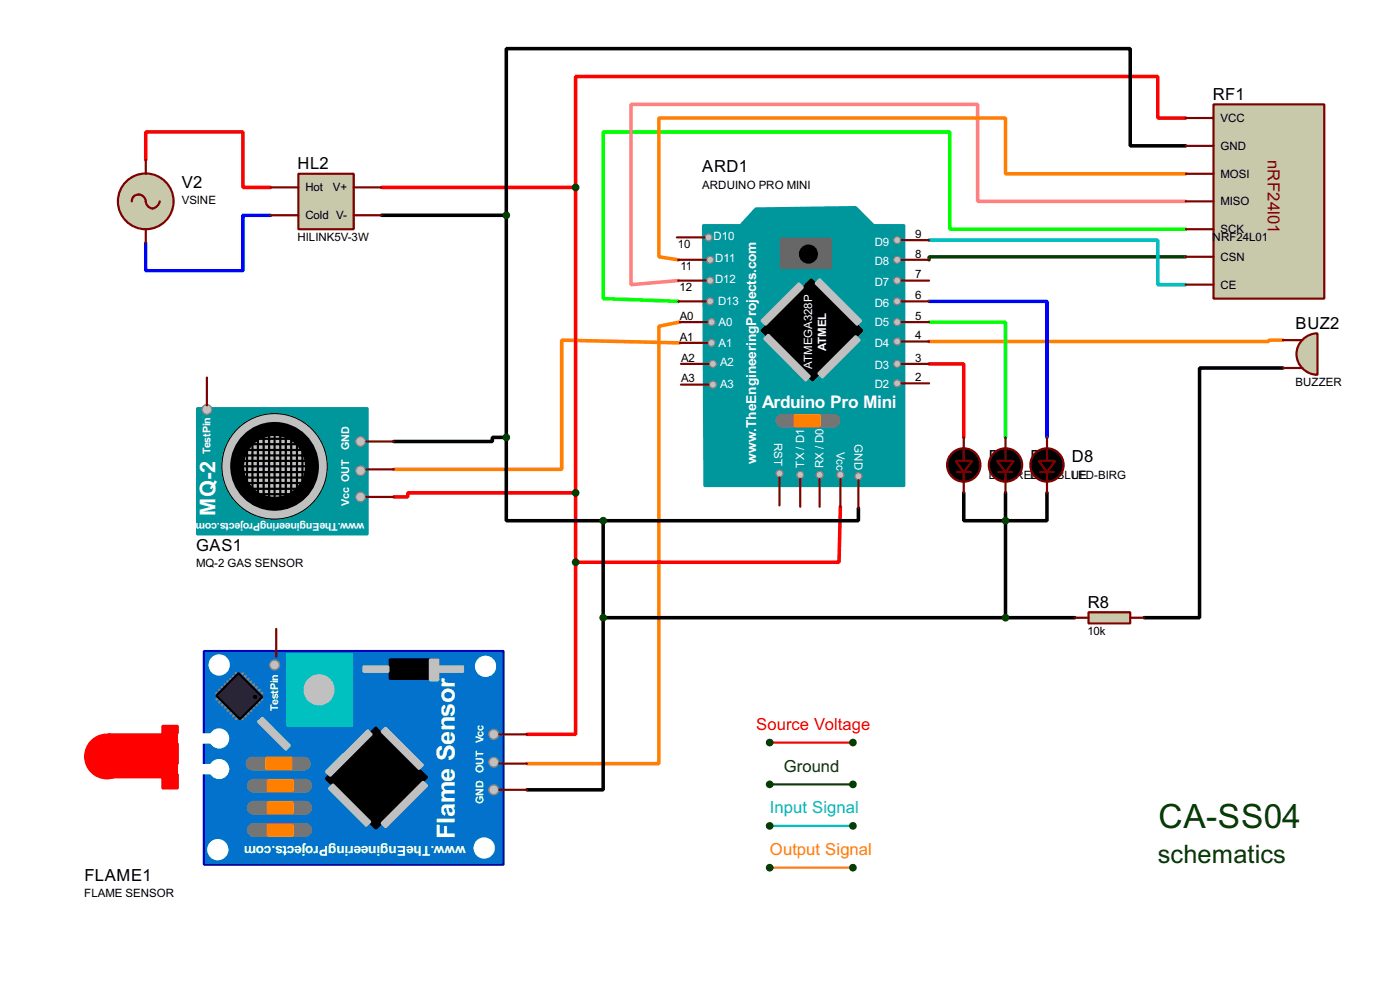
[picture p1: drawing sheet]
<svg xmlns="http://www.w3.org/2000/svg" width="256mm" height="180mm" viewBox="0 0 256 180" stroke-linecap="round" stroke-linejoin="round" font-family="sans-serif">
<path d="M141 135.9h15.3" fill="none" stroke="#f00" stroke-width=".4"/>
<path d="M141 143.6h15.3" fill="none" stroke="#004000" stroke-width=".4"/>
<path d="M141 151.2h15.3" fill="none" stroke="#00c0c0" stroke-width=".4"/>
<path d="M141 158.8h15.3" fill="none" stroke="#ff8000" stroke-width=".4"/>
<path d="M26.7 29.3v-5.1h17.8v10.1h5.1M69.9 34.3h35.6M105.5 34.3v68.6M217.2 21.6h-5.1v-7.6h-106.6v20.3M170.2 66.6h6.4v13.5M105.5 90.2h-30.8v.8h-2.5M154 92.8l-.3 10.1h-48.2M105.5 102.9v31.5h-8.9" fill="none" stroke="#f00" stroke-width=".65"/>
<path d="M49.6 39.4h-5.1v10.2h-17.8v-5.1M170.2 55.2h21.6v24.9" fill="none" stroke="#00f" stroke-width=".65"/>
<path d="M217.2 31.8h-33v-10.2h-63.5v25.4l3.6 .6M124.5 59l-3.8 .7v80.1h-24.1M124.5 62.8l-21.6-.5v23.6h-30.7M235 62.3h-2.5v.2h-62.3" fill="none" stroke="#ff8000" stroke-width=".65"/>
<path d="M69.9 39.4h22.9M92.8 39.4v40.7M217.2 26.7h-10.1v-17.8h-114.3v30.5M235 67.4h-15.2v45.7h-10.2M92.8 80.1h-2.6v.7h-18M92.8 80.1v15.2h17.7M110.5 95.3v17.8M157.3 93v2.3h-46.8M176.6 90.2v5.1h15.2v-5.1M184.2 90.2v22.9M110.5 113.1v31.5h-13.9M110.5 113.1h86.4" fill="none" stroke="#000" stroke-width=".65"/>
<path d="M170.2 59h14v21.1M217.2 42h-43.2v-17.8h-63.5v30.5l13.8 .5" fill="none" stroke="#0f0" stroke-width=".65"/>
<path d="M217.2 47h-47v.6" fill="none" stroke="#008000" stroke-width=".65"/>
<path d="M170.2 44h41.9v8.1h5.1" fill="none" stroke="#00c0c0" stroke-width=".65"/>
<path d="M217.2 36.9h-38.1v-17.8h-63.5v33l8.7-.7" fill="none" stroke="#ff8080" stroke-width=".65"/>
<g fill="#004000" stroke="#004000" stroke-width=".4">
<circle cx="141" cy="135.9" r=".5"/>
<circle cx="156.2" cy="135.9" r=".5"/>
<circle cx="141" cy="143.6" r=".5"/>
<circle cx="156.2" cy="143.6" r=".5"/>
<circle cx="141" cy="151.2" r=".5"/>
<circle cx="156.2" cy="151.2" r=".5"/>
<circle cx="141" cy="158.8" r=".5"/>
<circle cx="156.2" cy="158.8" r=".5"/>
</g>
<path d="M222.3 19.1h20.3v35.6h-20.3z" fill="#c8c8aa" stroke="#800000" stroke-width=".4"/>
<path d="M217.2 21.6h5.1M217.2 26.7h5.1M217.2 31.8h5.1M217.2 36.9h5.1M217.2 42h5.1M217.2 47h5.1M217.2 52.1h5.1" fill="none" stroke="#800000" stroke-width=".4"/>
<path d="M128.8 41.2h6.9l2.8-3 18.3-.3 3.3 3.3h5.6v47.8h-36.6z" fill-rule="evenodd" fill="#00979c" stroke="#00979c" stroke-width=".4"/>
<path d="M148.6 51.1l9.4 9.4-9.1 9.2-9.4-9.2z" fill-rule="evenodd" fill="#000" stroke="#000" stroke-width=".4"/>
<g fill="#c0c0c0" stroke="#808080" stroke-width=".25">
<circle cx="130.1" cy="47.6" r=".65"/>
<circle cx="130.1" cy="51.4" r=".65"/>
<circle cx="129.8" cy="43.5" r=".65"/>
<circle cx="164.3" cy="44" r=".65"/>
<circle cx="164.3" cy="51.4" r=".65"/>
<circle cx="164.3" cy="47.6" r=".65"/>
<circle cx="164.3" cy="55.2" r=".65"/>
<circle cx="164.3" cy="59" r=".65"/>
<circle cx="164.3" cy="66.6" r=".65"/>
<circle cx="164.3" cy="62.5" r=".65"/>
<circle cx="164.3" cy="70.2" r=".65"/>
<circle cx="150.1" cy="86.9" r=".65"/>
<circle cx="146.6" cy="86.9" r=".65"/>
<circle cx="130.1" cy="55.2" r=".65"/>
<circle cx="130.3" cy="59" r=".65"/>
<circle cx="130.6" cy="66.6" r=".65"/>
<circle cx="130.3" cy="62.8" r=".65"/>
<circle cx="130.6" cy="70.4" r=".65"/>
<circle cx="153.9" cy="86.9" r=".65"/>
<circle cx="157.2" cy="87.2" r=".65"/>
<circle cx="142.8" cy="86.7" r=".65"/>
</g>
<g fill="#c0c0c0" stroke="#c0c0c0" stroke-width=".4">
<path d="M149.9 68.4l6.9-6.9 .7 .8-6.8 6.8z" fill-rule="evenodd"/>
<path d="M139.5 58.7l6.9-6.8 .7 .7-6.8 6.9z" fill-rule="evenodd"/>
<path d="M140 62l.8-.7 7.6 7.6-.8 .8z" fill-rule="evenodd"/>
<path d="M149.4 51.9l.8-.8 7.6 7.6-.8 .8z" fill-rule="evenodd"/>
</g>
<path d="M143.1 43.7h9.1v5.4h-9.1z" fill="#686767" stroke="#686767" stroke-width=".4"/>
<circle cx="148.1" cy="46.5" r="1.55" fill="#000" stroke="#000" stroke-width=".4"/>
<path d="M143.3 77h9.4" fill="none" stroke="#757575" stroke-width="2.6"/>
<path d="M145.6 76h4.6v2h-4.6z" fill="#ff8000" stroke="#ff8000" stroke-width=".4"/>
<g fill="none" stroke="#800000" stroke-width=".4">
<path d="M124 43.5h5.1M124.3 55.2h5M124.3 51.4h5M124.3 47.6h5M124.5 59h5.1M165.2 59h5M165.2 55.2h5M165.2 51.4h5M165.2 47.6h5M165.2 44h5M124.5 62.8h5.1M124.8 66.6h5"/>
<path d="M124.8 70.4h5M165.2 70.2h5M165.2 66.6h5M165.2 62.5h5M142.8 87.4v5.1M146.6 87.7v5.1M150.2 87.7v5.1M154 87.7v5.1M157.3 87.9v5.1"/>
</g>
<path d="M54.7 31.8h10.1v10.2h-10.1z" fill="#c8c8aa" stroke="#800000" stroke-width=".4"/>
<path d="M49.6 34.3h5.1M49.6 39.4h5.1M64.8 34.3h5.1M64.8 39.4h5.1" fill="none" stroke="#800000" stroke-width=".4"/>
<circle cx="26.7" cy="36.9" r="5.1" fill="#c8c8aa" stroke="#800000" stroke-width=".4"/>
<path d="M24.2 36.9a1.32 1.32 0 0 1 1.4-1.3 1.32 1.32 0 0 1 1.2 1.6 1.23 1.23 0 0 0 1.2 1 1.23 1.23 0 0 0 1.2-1l.1-.3M26.7 29.3v2.5M26.7 42v2.5" fill="none" stroke="#800000" stroke-width=".4"/>
<path d="M19.9 134.4h9.9v-1.5h2.8v11.4h-2.8v-2h-9.9z" fill-rule="evenodd" fill="#f00" stroke="#f00" stroke-width=".4"/>
<path d="M37.4 119.2h54.9v39.1h-54.9z" fill-rule="evenodd" fill="#0272cc" stroke="#0000c0" stroke-width=".4"/>
<circle cx="19.6" cy="138.5" r="4" fill="#f00" stroke="#f00" stroke-width=".4"/>
<path d="M52.6 119.7h12v13.2h-12z" fill="#00c0c0" stroke="#00c0c0" stroke-width=".4"/>
<g fill="#c0c0c0" stroke="#c0c0c0" stroke-width=".4">
<path d="M60.3 144.3l.7-.7 6.9 6.8-.8 .8z" fill-rule="evenodd"/>
<path d="M69.9 133.9l.8-.7 6.8 6.8-.7 .8z" fill-rule="evenodd"/>
<path d="M59.7 141.3l7.7-7.6 .7 .7-7.6 7.6z" fill-rule="evenodd"/>
<path d="M69.9 150.7l7.6-7.6 .8 .7-7.6 7.6z" fill-rule="evenodd"/>
<path d="M47.3 132.1l.8-.7 5 5.1-.7 .7z" fill-rule="evenodd"/>
<circle cx="58.4" cy="126.3" r="2.65"/>
</g>
<path d="M68.9 133.2l9.4 9.1-9.4 9.4-9.2-9.2z" fill-rule="evenodd" fill="#000" stroke="#000" stroke-width=".4"/>
<path d="M46.3 139.8h9.4M46.5 151.9h9.4M46.5 147.9h9.4M46.5 143.8h9.4" fill="none" stroke="#757575" stroke-width="2.6"/>
<g fill="#ff8000" stroke="#ff8000" stroke-width=".4">
<path d="M49.1 150.9h4.5v2.1h-4.5z"/>
<path d="M49.1 146.9h4.5v2h-4.5z"/>
<path d="M49.1 142.8h4.5v2h-4.5z"/>
<path d="M48.8 138.7h4.6v2.1h-4.6z"/>
</g>
<path d="M71.4 120.7h8.9v3.6h-8.9z" fill="#000" stroke="#000" stroke-width=".4"/>
<g fill="#c0c0c0" stroke="#c0c0c0" stroke-width=".4">
<path d="M78.8 120.7h1.5v3.8h-1.5z"/>
<path d="M66.6 122h4.6v1h-4.6z"/>
<path d="M80.3 122h4.6v1h-4.6z"/>
</g>
<g fill="none" stroke="#808080" stroke-width=".45">
<path d="M39.7 126.8l.5 .5M40.2 127.6l-.5 .5M40.2 126.3l.5 .5M40.7 128.1l-.5 .5M40.7 125.8l.5 .5M41.2 128.6l-.5 .5M41.2 125.3l.5 .5M41.7 129.1l-.5 .5M41.7 124.8l.5 .5M42.2 129.6l-.5 .5M42.2 124.3l.5 .5M42.7 130.1l-.5 .5"/>
<path d="M42.7 123.8l.5 .5M43.2 130.6l-.5 .5M43.2 123.2l.5 .6M43.7 131.1l-.5 .5M44 131.1l.5 .5M44.5 123.2l-.5 .6M44.5 130.6l.5 .5M45 123.8l-.5 .5M45 130.1l.5 .5M45.5 124.3l-.5 .5M45.5 129.6l.5 .5M46 124.8l-.5 .5"/>
<path d="M46 129.1l.5 .5M46.5 125.3l-.5 .5M46.5 128.6l.5 .5M47 125.8l-.5 .5M47 128.1l.6 .5M47.6 126.3l-.6 .5M47.6 127.6l.5 .5M48.1 126.8l-.5 .5"/>
</g>
<path d="M43.7 123.2l4.4 4.4-4.1 4-4.3-4.3z" fill-rule="evenodd" fill="#2c2c2c" stroke="#000" stroke-width=".4"/>
<circle cx="46.7" cy="127.6" r=".3" fill="#000" stroke="#000" stroke-width=".18"/>
<g fill="#fff" stroke="#fff" stroke-width=".4">
<circle cx="40.1" cy="140.8" r="1.65"/>
<circle cx="40.1" cy="135.2" r="1.65"/>
<circle cx="40.1" cy="121.7" r="1.75"/>
</g>
<g fill="#fff" stroke="#fff" stroke-width=".4">
<path d="M32.8 140h6.6v1.5h-6.6z"/>
<path d="M32.8 134.4h6.6v1.5h-6.6z"/>
</g>
<g fill="#c0c0c0" stroke="#808080" stroke-width=".25">
<circle cx="90.4" cy="134.4" r=".9"/>
<circle cx="90.4" cy="139.5" r=".9"/>
<circle cx="90.4" cy="144.6" r=".9"/>
<circle cx="50.3" cy="121.7" r=".9"/>
</g>
<g fill="#fff" stroke="#fff" stroke-width=".4">
<circle cx="39.9" cy="155.5" r="1.75"/>
<circle cx="88.9" cy="122" r="1.75"/>
<circle cx="88.7" cy="155.2" r="1.75"/>
</g>
<path d="M50.6 115.1v5.1M91.5 139.8h5.1M91.5 134.4h5.1M91.5 144.6h5.1" fill="none" stroke="#800000" stroke-width=".4"/>
<path d="M36.1 74.7h31.3v23.1h-31.3z" fill="#00979c" stroke="#00979c" stroke-width=".4"/>
<circle cx="50.3" cy="85.4" r="9.7" fill="#c0c0c0" stroke="#000" stroke-width=".18"/>
<circle cx="50.3" cy="85.4" r="6.9" fill="#c0c0c0" stroke="#000" stroke-width="2.6"/>
<g fill="none" stroke="#000" stroke-width=".4">
<path d="M47.3 79.8v11.4M48.3 79.8v12.2M49.3 79v12.5M50.3 78.8v12.7M51.4 79v12.5M52.4 79.6v11.6M53.4 79.3v11.4M44.3 85.4h12.1M44.3 84.4h12.1M44.3 86.4h12.1M44.3 87.4h11.9M44.5 83.4h11.7"/>
<path d="M45 82.4h10.7M45 88.4h10.7M45.3 81.6v8.1M45.5 89.5h9.4M46.3 81.3h8.6M46.3 80.8v10.4M46.8 80.3h7.1M47 90.5h5.9M54.4 80.6v9.6M55.4 81.8v7.7"/>
</g>
<g fill="#c0c0c0" stroke="#808080" stroke-width=".25">
<circle cx="66" cy="91" r=".9"/>
<circle cx="66" cy="86.2" r=".9"/>
<circle cx="66" cy="80.8" r=".9"/>
<circle cx="37.9" cy="75" r=".9"/>
</g>
<path d="M37.9 69.1v5.1M67.1 85.9h5.1M67.1 80.8h5.1M67.1 91h5.1" fill="none" stroke="#800000" stroke-width=".4"/>
<g fill="#004000" stroke="#004000" stroke-width=".4">
<circle cx="105.4" cy="90.2" r=".5"/>
<circle cx="92.7" cy="80.1" r=".5"/>
<circle cx="105.4" cy="102.9" r=".5"/>
<circle cx="110.5" cy="95.3" r=".5"/>
</g>
<path d="M238.7 62.1a3.9 3.9 0 0 1 2.7-1.1v7.6a3.8 3.8 0 0 1-3.6-2.3 3.8 3.8 0 0 1 .9-4.2z" fill-rule="evenodd" fill="#c8c8aa" stroke="#800000" stroke-width=".4"/>
<path d="M235 67.4h3.6M235 62.3h3.6" fill="none" stroke="#800000" stroke-width=".4"/>
<path d="M199.4 112.1h7.7v2h-7.7z" fill="#c8c8aa" stroke="#800000" stroke-width=".4"/>
<path d="M175.3 86.4h2.6M176.6 80.1v4.3M176.6 86.4v3.8M182.9 86.4h2.6M184.2 80.1v4.3M184.2 86.4v3.8M190.6 86.4h2.5M191.8 80.1v4.3M191.8 86.4v3.8M196.9 113.1h2.5M207.1 113.1h2.5" fill="none" stroke="#800000" stroke-width=".4"/>
<g fill="#004000" stroke="#004000" stroke-width=".4">
<circle cx="110.5" cy="113.1" r=".5"/>
<circle cx="184.2" cy="95.3" r=".5"/>
<circle cx="184.2" cy="113.1" r=".5"/>
<circle cx="105.4" cy="34.3" r=".5"/>
<circle cx="92.7" cy="39.4" r=".5"/>
</g>
<g fill="#000" stroke="#800000" stroke-width=".4">
<path d="M175.1 84.4h3l-1.5 2zM182.7 84.4h3l-1.5 2zM190.3 84.4h3l-1.5 2z"/>
<circle cx="176.5" cy="85.1" r="3.1"/>
<circle cx="184.2" cy="85.1" r="3.1"/>
<circle cx="191.8" cy="85.1" r="3.1"/>
</g>
<text font-size="6.9" fill="#004000" x="212.2" y="151.6">CA-SS04</text>
<text font-size="5.2" fill="#fff" x="83.4" y="153.5" transform="rotate(-90 83.4 153.5)">Flame Sensor</text>
<text font-size="5.2" fill="#004000" x="212.1" y="157.9">schematics</text>
<text font-size="4.5" fill="#fff" x="39.5" y="94.4" transform="rotate(-90 39.5 94.4)">MQ-2</text>
<text font-size="3.6" fill="#fff" x="139.6" y="74.8">Arduino Pro Mini</text>
<g font-size="3.4">
<text x="222.2" y="18.3">RF1</text>
<text x="33.3" y="34.4">V2</text>
<text x="54.5" y="31">HL2</text>
<text x="128.7" y="31.6">ARD1</text>
<text x="237.4" y="60.2">BUZ2</text>
<text x="181.2" y="84.6">D6</text>
<text x="188.8" y="84.6">D7</text>
<text x="196.4" y="84.6">D8</text>
<text x="36" y="100.8">GAS1</text>
<text x="199.3" y="111.3">R8</text>
<text x="15.5" y="161.3">FLAME1</text>
</g>
<text font-size="3.4" fill="#800000" x="232.3" y="29.3" transform="rotate(90 232.3 29.3)">nRF24l01</text>
<text font-size="3.4" fill="#f00" x="138.5" y="133.6">Source Voltage</text>
<text font-size="3.4" fill="#004000" x="143.6" y="141.2">Ground</text>
<text font-size="3.4" fill="#00c0c0" x="141.1" y="148.9">Input Signal</text>
<text font-size="3.4" fill="#ff8000" x="141.1" y="156.5">Output Signal</text>
<g font-size="2.8" fill="#fff">
<text x="138.6" y="84.9" transform="rotate(-90 138.6 84.9)">www.TheEngineeringProjects.com</text>
<text x="85.4" y="154.9" transform="rotate(-180 85.4 154.9)">www.TheEngineeringProjects.com</text>
</g>
<g font-size="2.4">
<text x="223.6" y="22.3">VCC</text>
<text x="223.6" y="27.4">GND</text>
<text x="55.9" y="35">Hot</text>
<text x="61" y="35">V+</text>
<text x="128.6" y="34.5">ARDUINO PRO MINI</text>
<text x="223.6" y="32.5">MOSI</text>
<text x="33.3" y="37.3">VSINE</text>
<text x="55.9" y="40.1">Cold V-</text>
<text x="223.6" y="37.6">MISO</text>
<text x="54.5" y="44.1">HILINK5V-3W</text>
<text x="124.2" y="45.4">10</text>
<text x="167.7" y="47.2">8</text>
<text x="167.7" y="43.6">9</text>
<text x="222.1" y="44.1">NRF24L01</text>
<text x="223.6" y="42.7">SCK</text>
<text x="223.6" y="47.7">CSN</text>
<text x="124.5" y="53.3">12</text>
<text x="124.7" y="49.4">11</text>
<text x="167.7" y="51">7</text>
<text x="223.6" y="52.8">CE</text>
<text x="124.5" y="58.6">A0</text>
<text x="167.7" y="58.6">5</text>
<text x="167.7" y="54.7">6</text>
<text x="124.5" y="62.4">A1</text>
<text x="167.7" y="62.1">4</text>
<text x="124.8" y="70">A3</text>
<text x="124.8" y="66.2">A2</text>
<text x="167.7" y="69.8">2</text>
<text x="167.7" y="66.2">3</text>
<text x="237.3" y="70.7">BUZZER</text>
<text x="181.1" y="87.6">LED-RELDED-BLUED-BIRG</text>
<text x="196.3" y="87.6">L</text>
<text x="35.9" y="103.8">MQ-2 GAS SENSOR</text>
<text x="199.2" y="116.2">10k</text>
<text x="15.4" y="164.2">FLAME SENSOR</text>
</g>
<g font-size="2.4" fill="#fff">
<text x="130.7" y="43.9">D10</text>
<text x="131" y="48">D11</text>
<text x="160.2" y="45">D9</text>
<text x="131" y="51.8">D12</text>
<text x="160.2" y="48.5">D8</text>
<text x="160.2" y="52.3">D7</text>
<text x="131.5" y="55.9">D13</text>
<text x="131.6" y="59.6">A0</text>
<text x="160.2" y="56.1">D6</text>
<text x="160.2" y="59.6">D5</text>
<text x="131.6" y="63.5">A1</text>
<text x="151.3" y="64.2" transform="rotate(-90 151.3 64.2)">ATMEL</text>
<text x="160.2" y="63.5">D4</text>
<text x="131.9" y="71.1">A3</text>
<text x="131.9" y="67">A2</text>
<text x="148.8" y="67.5" transform="rotate(-90 148.8 67.5)">ATMEGA328P</text>
<text x="160.2" y="67.6">D3</text>
<text x="160.2" y="71.1">D2</text>
<text x="141.8" y="81" transform="rotate(90 141.8 81)">RST</text>
<text x="153.3" y="82.6" transform="rotate(90 153.3 82.6)">Vcc</text>
<text x="156.6" y="81.3" transform="rotate(90 156.6 81.3)">GND</text>
<text x="147.3" y="85.6" transform="rotate(-90 147.3 85.6)">TX / D1</text>
<text x="150.9" y="85.7" transform="rotate(-90 150.9 85.7)">RX / D0</text>
</g>
<g font-size="2.2" fill="#fff">
<text x="38.6" y="83.1" transform="rotate(-90 38.6 83.1)">TestPin</text>
<text x="64" y="82.4" transform="rotate(-90 64 82.4)">GND</text>
<text x="64" y="92.6" transform="rotate(-90 64 92.6)">Vcc OUT</text>
<text x="66.8" y="95.7" transform="rotate(-180 66.8 95.7)">www.TheEngineeringProjects.com</text>
<text x="50.9" y="130.1" transform="rotate(-90 50.9 130.1)">TestPin</text>
<text x="88.5" y="147.2" transform="rotate(-90 88.5 147.2)">GND OUT Vcc</text>
</g>
</svg>
